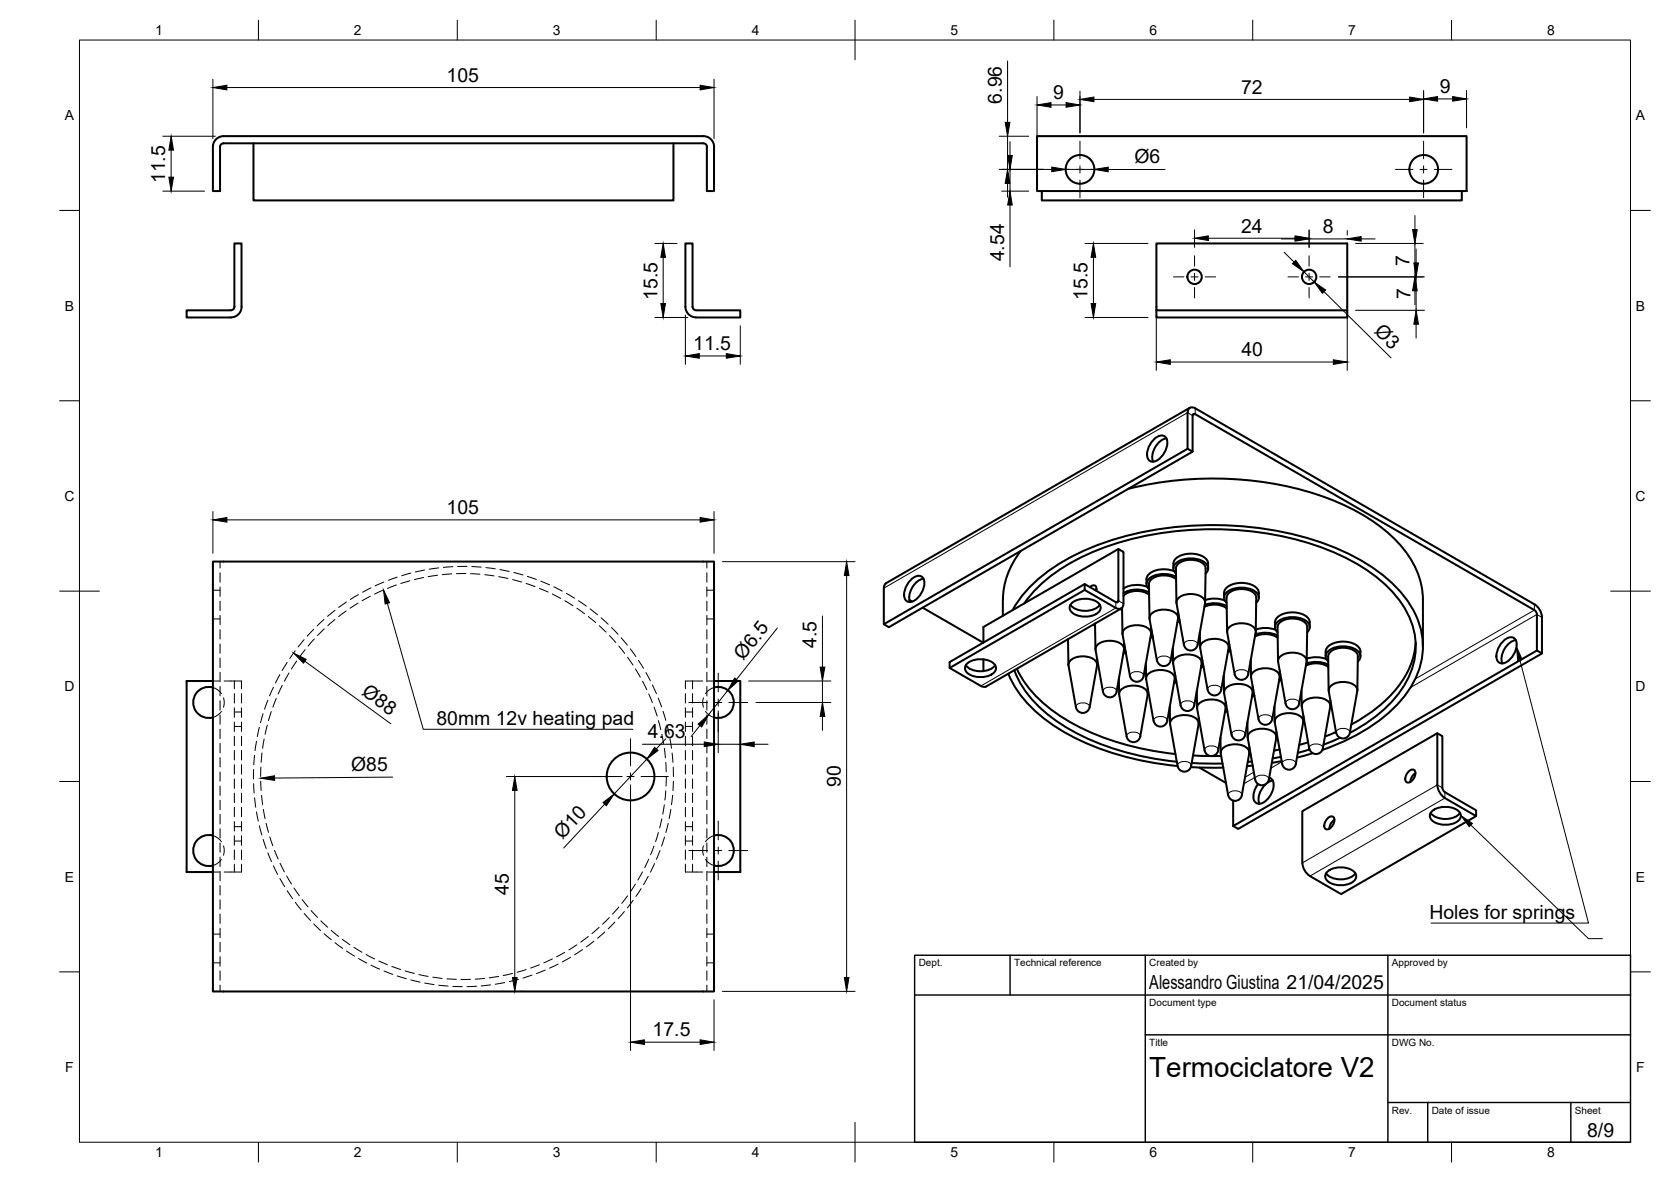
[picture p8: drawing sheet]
<svg xmlns="http://www.w3.org/2000/svg" width="420mm" height="297mm" viewBox="0 0 420 297" stroke-linecap="round" stroke-linejoin="round" font-family="sans-serif">
<!-- layer: Visible -->
<g fill="none" stroke="#000" stroke-width=".51">
<path d="M56.2 34.2h120.6M56.2 36h120.6M56.2 34.2a2.7 2.7 0 0 0-2.7 2.7v11.1h1.8v-11.1a.9 .9 0 0 1 .9-.9M63.7 36v14.4h105.6v-14.4M176.9 34.2a2.7 2.7 0 0 1 2.7 2.7l-.1 11.1h-1.8v-11.1M176.9 36a.9 .9 0 0 1 .9 .9M260.8 34.2h108v13.8h-108zM262 48v2.4h105.6v-2.4M58.9 77.1v-15.9h1.8v15.9a2.7 2.7 0 0 1-2.7 2.7h-11.1v-1.8h11.1M58.9 77.1a.9 .9 0 0 1-.9 .9M175 78h11.1v1.8h-11.1M175 78a.9 .9 0 0 1-.9-.9v-15.9h-1.8v15.9a2.7 2.7 0 0 0 2.7 2.7"/>
<path d="M290.8 78v1.8h48v-1.8h-48v-16.8h48v16.8M290 110.6a2.29 2.29 0 0 1 3-.9 3.9 3.9 0 0 1-.6 4.7 3.1 3.1 0 0 1-3 1.6 2.29 2.29 0 0 1-.8-3.1l.6-1.2zM293.3 110.2a4.9 4.9 0 0 0-3.4 5.8M298.6 103.7v9.1l1.3 .7M298.6 112.8l-76.4 44.1M298.6 103.7a1.16 1.16 0 0 1 .6-1.2 1.16 1.16 0 0 1 1.3 .1l85.3 49.3M299.2 102.5l-76.4 44.1-.4 .4-.2 .8v9.1l1.3 .7 76.4-44.1v-9.1M299.9 104.4l.2-.4 .4 .1 85.3 49.2M256.6 138.5a20.2 20.2 0 0 0-4.4 12.2M281.2 138l-33.9 19.6v3.9M283.7 122.8a86.5 86.5 0 0 1 52.5 3.3 40.6 40.6 0 0 1 18.1 13.7 19.8 19.8 0 0 1 3.5 10.9v11.8M53.5 141.1h126v108.1h-126z"/>
<path d="M228.6 150.8l.8 .4M228.9 145.9a2.29 2.29 0 0 1 3-.9 3.9 3.9 0 0 1-.6 4.6 3.1 3.1 0 0 1-3 1.6 2.29 2.29 0 0 1-.8-3l.6-1.2zM232 152.7l15.2 8.8M232.2 145.4a4.9 4.9 0 0 0-3.4 5.9M252.2 150.8v3.9M254.6 153.3a35.1 35.1 0 0 1 15.2-13.6 81.5 81.5 0 0 1 44.9-7.2 68.4 68.4 0 0 1 30.8 10.4 27.4 27.4 0 0 1 11.7 15.2 19.4 19.4 0 0 1-4.4 17.3 45.1 45.1 0 0 1-20.3 13.1M257.6 151.6a41 41 0 0 1 19.9-14 83.1 83.1 0 0 1 57.5 1 39.4 39.4 0 0 1 17.6 13.2 18.4 18.4 0 0 1-1.2 22.9 36.6 36.6 0 0 1-12 9.5l1.9-10.5a2.17 2.17 0 0 0-2.3-2.2 4.6 4.6 0 0 0-4.8 1.4l-.1 .8 1.9 10.5M269.2 152a5.2 5.2 0 0 0 7.3 0M269.5 151.5a5.4 5.4 0 0 1 7 .5 1.89 1.89 0 0 1-1.5 2.6 5.4 5.4 0 0 1-5.8-1.2 1.47 1.47 0 0 1 .3-1.9zM272.7 146.8l-33.9 19.6v1.5l7.8 4.5 1.1 .2 34.2-19.7M272.7 148.3l-33.9 19.6M274.1 147.5a.92 .92 0 0 1 1.2-.3 .92 .92 0 0 1 .4 1.3"/>
<path d="M274.9 157l.4 .3M275.3 156.7l.1 6.4M275.3 156.7h.1M275.7 148l-.4 .3M281.2 150.9v-12.9l1.3 .7v13a1.16 1.16 0 0 1-.6 1.2 1.16 1.16 0 0 1-1.3-.1M281.2 150.9l-.2 .5-.4-.1-7.9-4.5v1.5l7.9 4.5M281.7 153.1l.4 .3M282.1 152.8h.1M282.1 152.8l.1 6.4M288.5 147.5a6.8 6.8 0 0 0-6 .4M288.9 148.9a6.8 6.8 0 0 0-6.4 .2M288.9 149.5a5.4 5.4 0 0 0-6.4 .2"/>
<path d="M289.5 157.8l-.1 1.4M289.6 158.6h-.1M289.8 159.7l-.4 .2M295.3 143.6a6.3 6.3 0 0 0-6.7 1.1l-.3 .9v1.2M295.7 142.9l.1 8.5M295.7 142.8a2.93 2.93 0 0 1 3.1-2.1 4.2 4.2 0 0 1 4.3 1.8v.3M295.7 144.1a1.85 1.85 0 0 1-.6-1.8 1.85 1.85 0 0 1 1.5-1.4 6.4 6.4 0 0 1 6.7 .8 1.63 1.63 0 0 1-.2 2.4M295.7 145a6.4 6.4 0 0 0-6.9 .6 1.63 1.63 0 0 0 .1 2.5M295.7 145.5a5.4 5.4 0 0 0-6.5 .4l-.3 .9 .1 8.5M296.2 150.4a5.1 5.1 0 0 1 6.5 0l.3 1.2-1.9 10.4a1.75 1.75 0 0 1-1.7 1.5 1.75 1.75 0 0 1-1.7-1.4l-1.9-10.5zM296.2 155.5a2.63 2.63 0 0 0-2.9-2.3 4.2 4.2 0 0 0-4.1 1.5l-.2 .8 1.9 10.5a1.76 1.76 0 0 0 1.7 1.4 1.76 1.76 0 0 0 1.8-1.4l1.8-10.5M296.2 153.9v1.4"/>
<path d="M296.4 154.7h-.2M296.6 155.8l-.5 .1M296.7 156.2l-.7 .2M301.7 158.9l.1 3.8M302.8 152.5a5.7 5.7 0 0 1 5.7 .4M302.9 152a7 7 0 0 1 5.6 .3M303 150.8l1.4-.3 1.5-.1 2.1 .5M303.1 142.9l-.1 8.5M303.8 141.7v1.1M303.8 141.6a2.96 2.96 0 0 0-2.7-2.3 5.9 5.9 0 0 0-5.7 1.4l-.4 .9v1.2M307.8 150.2a2.83 2.83 0 0 1 2.7-3.5 5.9 5.9 0 0 1 5.7 1.3l.3 1v1.2M308.4 150.2l.1 8.5"/>
<path d="M308.4 150.2a2.93 2.93 0 0 1 3.1-2.1 4.2 4.2 0 0 1 4.3 1.7l.1 .4M308.4 151.5a1.85 1.85 0 0 1-.5-1.9 1.85 1.85 0 0 1 1.4-1.3 6.4 6.4 0 0 1 6.8 .8 1.63 1.63 0 0 1-.2 2.4M315.5 160a5.7 5.7 0 0 1 5.8 .3M315.6 159.5a7 7 0 0 1 5.7 .2M315.7 158.2l2.2-.4 1.5 .1 1.4 .4M315.9 150.2l-.2 8.5M320.6 157.6a2.83 2.83 0 0 1 2.7-3.5 5.9 5.9 0 0 1 5.7 1.3l.3 1v1.2M321.2 158.9a1.85 1.85 0 0 1-.5-1.9 1.85 1.85 0 0 1 1.4-1.3 6.4 6.4 0 0 1 6.8 .8 1.63 1.63 0 0 1-.2 2.4M385.8 151.8l1.2 1.2 .7 1.6v9.6l-1.3-.7v-9.1M385.8 153.3l.5 .5 .2 .6M53.5 171.1h-6.6v48h6.6M53.5 172.8a3.9 3.9 0 0 0-4.9 3.7 3.9 3.9 0 0 0 4.9 3.8"/>
<path d="M179.5 171.1h6.6v48h-6.6M179.6 172.8a3.9 3.9 0 0 1 4.9 3.7 3.9 3.9 0 0 1-4.9 3.8M242.8 167.2a5.2 5.2 0 0 0 7.4 0M243.2 166.7a5.4 5.4 0 0 1 7 .5 1.89 1.89 0 0 1-1.5 2.6 5.4 5.4 0 0 1-5.9-1.2 1.47 1.47 0 0 1 .4-1.9zM247.3 165.7v3M253.5 169.3a30.8 30.8 0 0 0 13.3 14.2 70.7 70.7 0 0 0 29.3 9M255 168.4a28.8 28.8 0 0 0 12.5 14 67.4 67.4 0 0 0 28.4 9M255.7 168.1a31.7 31.7 0 0 0 14.6 14 69.4 69.4 0 0 0 25.3 7.4M268.5 160.6l.1 6.5M268.7 167.2a2.63 2.63 0 0 1 2.9-2.2 4.2 4.2 0 0 1 4.1 1.5l.1 .7M268.7 167.2l1.8 10.5a1.75 1.75 0 0 0 1.8 1.5 1.75 1.75 0 0 0 1.7-1.5M275.8 167.2l-1.8 10.5"/>
<path d="M275.9 165.7v1.4M280.8 173.8a1.75 1.75 0 0 1-1.8 1.4 1.75 1.75 0 0 1-1.7-1.4l-1.8-10.5a2.63 2.63 0 0 1 2.9-2.2 4.2 4.2 0 0 1 4.1 1.4l.1 .8-1.8 10.5M281.3 170.7l.1 3.7M281.4 174.6a2.63 2.63 0 0 1 2.9-2.3 4.2 4.2 0 0 1 4.2 1.5l.1 .8M281.4 174.6l1.9 10.5a1.75 1.75 0 0 0 1.7 1.4 1.75 1.75 0 0 0 1.7-1.4l1.9-10.5M282.7 161.7l-.1 1.4M282.8 162.5l-.1 .1M283 163.6l-.4 .2M283.1 164l-.6 .3M287.6 169.9a1.75 1.75 0 0 1-1.8 1.4 1.75 1.75 0 0 1-1.7-1.4l-1.8-10.5a2.63 2.63 0 0 1 2.9-2.3 4.2 4.2 0 0 1 4.1 1.5l.1 .8-1.9 10.5M288.1 166.7l.1 3.8M288.6 173v1.4"/>
<path d="M289.9 160.1l-.6 .3M294.1 177.6l.1 4.2M294.9 162.8l.1 3.8M295.4 169.1v1.4M295.5 169.9l-.1 .1M295.7 171l-.4 .2M295.8 171.4l-.6 .3M296.8 177.2l-1.8-10.5a2.63 2.63 0 0 1 2.9-2.2 4.2 4.2 0 0 1 4.1 1.5l.2 .7-1.9 10.5M296.8 177.2a1.75 1.75 0 0 0 1.8 1.5 1.75 1.75 0 0 0 1.7-1.5M300.9 173.7l.1 4.2M301.8 162.8a2.63 2.63 0 0 1 2.9-2.2 4.2 4.2 0 0 1 4.1 1.5l.2 .7M301.8 162.8l1.8 10.5a1.75 1.75 0 0 0 1.8 1.5 1.75 1.75 0 0 0 1.7-1.5l1.8-10.5"/>
<path d="M302.2 165.2v1.4M302.3 166l-.1 .1M302.5 167.1l-.4 .2M302.6 167.5l-.6 .3M307.7 169.7l.1 4.3M307.8 174.2l1.9 10.4a1.75 1.75 0 0 0 1.7 1.5 1.75 1.75 0 0 0 1.7-1.5l1.9-10.4M307.8 174.2a2.63 2.63 0 0 1 2.9-2.3 4.2 4.2 0 0 1 4.2 1.5l.1 .8M308.2 178.1a2.63 2.63 0 0 0-2.9-2.3 4.2 4.2 0 0 0-4.2 1.5l-.1 .8 1.9 10.5a1.75 1.75 0 0 0 1.7 1.4 1.75 1.75 0 0 0 1.7-1.4l1.9-10.5M308.2 176.5v1.4M308.4 177.3h-.2M308.6 178.4l-.5 .1M308.6 178.7l-.6 .3"/>
<path d="M309 161.3l-.1 1.4M309.1 162.1h-.1M309.3 163.2l-.4 .2M309.4 163.6l-.6 .3M310.4 169.4a1.74 1.74 0 0 0 1.7 1.4 1.74 1.74 0 0 0 1.8-1.4l1.8-10.5a2.63 2.63 0 0 0-2.9-2.2 4.2 4.2 0 0 0-4.1 1.4l-.1 .8 1.8 10.5M314.5 165.8l.1 4.2M314.9 169.1a5.1 5.1 0 0 1 6.5 0l.4 1.1-1.9 10.5a1.75 1.75 0 0 1-1.7 1.4 1.75 1.75 0 0 1-1.8-1.4l-1.8-10.5zM315 172.6v1.4M315.1 173.3l-.1 .1M315.3 174.4l-.4 .2M315.4 174.8l-.6 .3M320.4 177.6l.1 3.7"/>
<path d="M321.4 166.1l-.2-8.5a2.93 2.93 0 0 1 3.1-2.1 4.2 4.2 0 0 1 4.3 1.7l-.1 8.9M321.4 166.3a2.63 2.63 0 0 1 2.9-2.3 4.2 4.2 0 0 1 4.1 1.5l.2 .8M321.4 166.3l1.8 10.5a1.75 1.75 0 0 0 1.8 1.4 1.75 1.75 0 0 0 1.7-1.4l1.8-10.5M321.8 168.7v1.3M321.9 169.4l-.1 .1M322.1 170.5l-.4 .2M322.2 170.9l-.6 .3M327.2 173.7l.1 3.7M327.7 179.9v1.4M328.4 167.3a5.7 5.7 0 0 1 5.6 .3M328.5 166.8a7 7 0 0 1 5.5 .3M328.6 165.5l2.1-.3 1.5 .1 1.3 .3"/>
<path d="M333.3 163.8v1.1M333.3 163.7a2.96 2.96 0 0 1 2.7-2.3 5.9 5.9 0 0 1 5.7 1.4l.4 .9M334 166.2a1.85 1.85 0 0 1-.6-1.8 1.85 1.85 0 0 1 1.5-1.4 6.4 6.4 0 0 1 6.7 .8 1.63 1.63 0 0 1-.2 2.4M334.5 176v1.4M341.4 165l-.1 8.5M341.4 164.9a2.93 2.93 0 0 0-3.1-2.1 4.2 4.2 0 0 0-4.3 1.8l.1 8.9M342.1 163.8v1.1M356 161.5a22.4 22.4 0 0 1-8.6 15.4l-4.3 3.2-3.3 2M377.8 161.3a2.29 2.29 0 0 1 3-.9 3.9 3.9 0 0 1-.6 4.6 3.1 3.1 0 0 1-3 1.6 2.29 2.29 0 0 1-.7-3l.5-1.2zM381.1 160.9a4.9 4.9 0 0 0-3.3 5.8M386.4 163.5l-76.3 44.1v-6.4M387.7 164.2l-76.4 44.1-1.2-.7"/>
<path d="M290.1 181.1a1.74 1.74 0 0 0 1.7 1.5 1.74 1.74 0 0 0 1.7-1.4l1.9-10.5a2.63 2.63 0 0 0-2.9-2.3 4.2 4.2 0 0 0-4.2 1.5l-.1 .8 1.8 10.5M299.4 192.8l8.2 .1M299.7 191.7l7.7 .2M300 189.9l4.4 .1M301.4 182l-1.9 10.5a1.75 1.75 0 0 1-1.7 1.4 1.75 1.75 0 0 1-1.7-1.4M301.4 182a2.63 2.63 0 0 0-2.9-2.3 4.2 4.2 0 0 0-4.2 1.5l-.1 .8 1.9 10.5M301.4 180.4v1.4M301.6 192.9l6.7 3.9M306.9 185.4v3.8M307.1 190h-2.4M308.8 199.8l-1.8-10.5a2.63 2.63 0 0 1 2.9-2.2 4.2 4.2 0 0 1 4.1 1.5l.1 .7-1.8 10.5M308.8 199.8a1.75 1.75 0 0 0 1.7 1.5 1.75 1.75 0 0 0 1.8-1.5"/>
<path d="M313.6 181.5l.1 3.7M314.2 187.8l-.1 1.4M314.5 189.5h-.4M314.8 191.4l-1.1 .1M315 192.4l-1.4 .1M315.6 195.9l-1.9-10.5a2.63 2.63 0 0 1 3-2.2 4.2 4.2 0 0 1 4.1 1.4l.1 .8-1.9 10.5M315.6 195.9a1.75 1.75 0 0 0 1.7 1.4 1.75 1.75 0 0 0 1.7-1.4M318.2 197.1a5 5 0 0 0-1.5 4.9M319.1 195.4a2 2 0 0 1 1 2.8 5 5 0 0 1-3.5 3.8 1.63 1.63 0 0 1-1.4-2.1l.4-1.7 .7-1.2M320 196.2l-1.3 .5M320.5 181.5a2.63 2.63 0 0 1 3-2.3 4.2 4.2 0 0 1 4.1 1.5l.1 .8M320.5 181.5l1.9 10.5a1.75 1.75 0 0 0 1.7 1.4 1.75 1.75 0 0 0 1.7-1.4l1.9-10.5"/>
<path d="M320.9 183.8v1.4M321.8 188.4l-1.5 .2M322.1 190.2l-2.1 .4M322.3 191.3l-2.5 .4M328.9 186.6l-2.2 .6M329.3 188.4l-3 .8M330.1 189.3l-4 1.1M332.6 188.1a1.75 1.75 0 0 1-1.7 1.4 1.75 1.75 0 0 1-1.7-1.4l-1.9-10.5a2.63 2.63 0 0 1 2.9-2.3 4.2 4.2 0 0 1 4.2 1.5l.1 .8-1.9 10.5M335.9 184l-2.7 1.1M336 184.1a1.75 1.75 0 0 0 1.7 1.5 1.75 1.75 0 0 0 1.7-1.5M336.9 185.4l-4.1 1.7M354.3 193.8a.91 .91 0 0 1 1.2-.3 .91 .91 0 0 1 .4 1.2l-.6 1.2a.98 .98 0 0 1-1.1 .8 .98 .98 0 0 1-.9-.9l.2-.9z"/>
<path d="M355.9 194.3l-.9 .9-.4 1.3M361.4 184.3l-34 19.6v13M362.7 198v-13l-1.3-.7 .1 13.5 .6 1.6 1.2 1.2M362.7 198l.2 .6 .4 .5 7.9 4.5v1.5l-7.9-4.5M53.5 210a3.9 3.9 0 0 0-4.9 3.7 3.9 3.9 0 0 0 4.9 3.8M179.6 210a3.9 3.9 0 0 1 4.9 3.7 3.9 3.9 0 0 1-4.9 3.8M333.4 219.5a5.2 5.2 0 0 0 7.4 0M333.8 219a5.4 5.4 0 0 1 7 .5 1.89 1.89 0 0 1-1.5 2.6 5.4 5.4 0 0 1-5.9-1.2 1.47 1.47 0 0 1 .4-1.9zM333.9 205.6a.91 .91 0 0 1 1.3-.4 .91 .91 0 0 1 .3 1.3l-.6 1.2a.98 .98 0 0 1-1 .7 .98 .98 0 0 1-.9-.9l.1-.8zM335.5 206.1l-.9 .9-.4 1.3M359.7 204.3a5.2 5.2 0 0 0 7.4 0M360.1 203.8a5.4 5.4 0 0 1 7 .5 1.89 1.89 0 0 1-1.5 2.6 5.4 5.4 0 0 1-5.9-1.2 1.47 1.47 0 0 1 .4-1.9z"/>
<path d="M371.2 205.1l-34 19.6-8.3-4.9-1-1.3-.4-1.7"/>
<circle cx="271.6" cy="42.6" r="3.6"/>
<circle cx="358" cy="42.6" r="3.6"/>
<circle cx="300.4" cy="69.6" r="1.81"/>
<circle cx="329.2" cy="69.6" r="1.81"/>
<circle cx="158.5" cy="195.1" r="6"/>
</g>
<!-- layer: Hidden -->
<g fill="none" stroke="#000" stroke-width=".25">
<path d="M53.5 155.5h1.8M53.5 148.3h1.8M55.3 141.1v1.6M55.3 143.9v2.4M55.3 147.5v2.4M55.3 151.1v2.4M55.3 154.7v2.3M55.3 158.2v2.4M78.9 158.1l-1.6 1.8M81.5 155.7l-1.8 1.6M81.5 158l-1.7 1.7M84.2 153.4l-1.8 1.5"/>
<path d="M84.2 155.7l-1.8 1.5M87 153.5l-1.9 1.4M87.1 151.3l-1.9 1.4M90 151.6l-2 1.3M90.1 149.4l-2 1.3M93.1 149.8l-2.1 1.2M93.3 147.7l-2.1 1.1M96.3 148.3l-2.1 1M96.5 146.3l-2.2 .9M99.7 147l-2.3 .9M99.9 145l-2.3 .8M103.1 146l-2.3 .6"/>
<path d="M103.3 144l-2.3 .7M106.5 145.1l-2.3 .6M106.8 143.2l-2.4 .5M110 144.6l-2.3 .3M110.3 142.7l-2.4 .3M113.6 144.2l-2.4 .2M113.9 142.4l-2.4 .2M117.1 144.1l-2.3 .1M117.4 142.3l-2.4 .1M118.3 144.2l2.4 .1M118.6 142.4l2.4 .1M121.9 144.4l2.3 .3"/>
<path d="M122.2 142.6l2.3 .3M125.4 144.9l2.3 .5M125.7 143.1l2.3 .5M128.9 145.7l2.3 .6M129.2 143.9l2.3 .6M132.3 146.6l2.2 .8M132.6 144.9l2.3 .7M135.6 147.9l2.2 .9M136 146l2.2 1M138.9 149.3l2.1 1.1M139.3 147.5l2.1 1M142 151l2.1 1.2"/>
<path d="M142.4 149.1l2.1 1.2M145.1 152.9l1.9 1.3M145.5 151l1.9 1.3M147.9 154.9l1.9 1.5M148.4 153l1.8 1.5M150.7 157.2l1.7 1.7M151.2 155.3l1.7 1.6M153.2 159.7l1.6 1.8M153.8 157.7l1.6 1.7M177.7 141.1v1.6M177.7 143.9v2.4M177.7 147.5v2.4"/>
<path d="M177.7 151.1v2.4M177.7 154.7v2.3M177.7 158.2v2.4M177.7 155.5h1.8M177.7 148.3h1.8M53.5 172.8l1 .4 1.2 1.1M53.5 171.1h1.7M55.3 161.8v2.4M55.3 165.4v2.4M55.3 168.9v2.4M55.3 172.5v2.4M55.3 176.1v2.4"/>
<path d="M55.3 179.7v2.3M55.7 178.8l-1.2 1-1 .5M56.2 175.4l.2 1.1-.2 1.2M56.4 171.1h2.5M58.9 171.1h1.8v2M58.9 171.1v2M58.9 174.3v2.4M58.9 177.9v2.4M58.9 178.9h1.8M60.7 174.3v2.4M60.7 177.9v2.4M66.1 179.4l-.6 2.2"/>
<path d="M67.3 176l-.8 2.2M68.2 178.8l-.7 2.3M68.7 172.7l-.9 2.2M69.5 175.5l-.9 2.2M70.4 169.5l-1.1 2.1M71 172.2l-1 2.2M72.2 166.5l-1.2 2M72.7 169.1l-1.2 2.1M74.2 163.5l-1.3 2M74.6 166.1l-1.3 2M76.5 160.7l-1.5 1.9M76.7 163.3l-1.4 1.9"/>
<path d="M79 160.6l-1.5 1.8M155.6 162.4l1.5 1.8M156.2 160.3l1.5 1.8M157.8 165.2l1.4 1.9M158.5 163.1l1.4 1.9M159.8 168.1l1.2 2.1M160.5 166l1.3 2M161.6 171.2l1 2.1M162.4 169l1.1 2.1M163.1 174.4l.9 2.2M164.1 172.2l1 2.1M164.5 177.7l.7 2.2"/>
<path d="M165.5 175.4l.8 2.2M166.7 178.8l.7 2.2M172.3 178.9h1.8M172.3 174.3v2.4M172.3 177.9v2.4M174.1 171.1h2.6M174.1 171.1h-1.8v2M174.1 171.1v2M174.1 174.3v2.4M174.1 177.9v2.4M176.9 175.4l-.2 1.1 .2 1.2M177.4 178.8l1.1 1 1 .5"/>
<path d="M177.7 161.8v2.4M177.7 165.4v2.4M177.7 168.9v2.4M177.7 172.5v2.4M177.7 176.1v2.4M177.7 179.7v2.3M177.9 171.1h1.6M179.5 172.8l-1 .4-1.1 1.1M55.3 183.2v2.4M55.3 186.8v2.4M55.3 190.4v2.4M55.3 194v2.3"/>
<path d="M55.3 197.5v2.4M58.9 181.4v2.4M58.9 185v2.4M58.9 188.6v2.4M58.9 192.2v2.3M58.9 195.7v2.4M58.9 199.3v2.4M58.9 182.5h1.8M60.7 181.4v2.4M60.7 185v2.4M60.7 188.6v2.4M60.7 192.2v2.3"/>
<path d="M60.7 195.7v2.4M60.7 199.3v2.4M63.8 193.4l-.1 2.4M63.8 196.9l.1 2.4M64 189.8l-.2 2.4M64.5 186.3l-.4 2.3M65.2 182.8l-.5 2.3M65.6 196.3l.1 2.4M65.6 192.8l-.1 2.3M65.8 199.9l.2 2.3M65.9 189.2l-.2 2.4M66.4 185.7l-.4 2.4"/>
<path d="M67.2 182.2l-.5 2.3M165.5 181.1l.7 2.3M166.4 184.5l.5 2.4M167 188.1l.3 2.3M167.4 191.6l.1 2.4M167.4 198.7l-.2 2.4M167.5 195.2v2.3M167.7 182.2l.6 2.3M168.5 185.7l.3 2.3M169 189.2l.2 2.4M169.1 199.9l-.3 2.3M169.3 192.8v2.3"/>
<path d="M169.3 196.3l-.1 2.4M172.3 182.5h1.8M172.3 181.4v2.4M172.3 185v2.4M172.3 188.6v2.4M172.3 192.2v2.3M172.3 195.7v2.4M172.3 199.3v2.4M174.1 181.4v2.4M174.1 185v2.4M174.1 188.6v2.4M174.1 192.2v2.3"/>
<path d="M174.1 195.7v2.4M174.1 199.3v2.4M177.7 183.2v2.4M177.7 186.8v2.4M177.7 190.4v2.4M177.7 194v2.3M177.7 197.5v2.4M53.5 210l1 .4 1.2 1.1M53.5 219.1h1.7M55.3 201.1v2.4M55.3 204.7v2.4M55.3 208.2v2.4"/>
<path d="M55.3 211.8v2.4M55.3 215.4v2.4M55.3 219v2.3M55.7 216l-1.2 1.1-1 .4M56.2 212.6l.2 1.1-.2 1.2M58.9 202.9v2.4M58.9 206.5v2.3M58.9 210v2.4M58.9 213.6v2.4M58.9 217.2v1.9M58.9 211.4h1.8M58.9 207.7h1.8"/>
<path d="M60.7 217.2v1.9h-4.3M60.7 202.9v2.4M60.7 206.5v2.3M60.7 210v2.4M60.7 213.6v2.4M64 200.5l.3 2.3M64.5 204l.4 2.4M65.2 207.5l.6 2.3M66.2 211l.7 2.2M66.2 203.4l.5 2.3M66.9 206.9l.6 2.3M67.4 214.3l.9 2.2"/>
<path d="M67.8 210.3l.8 2.3M68.7 217.6l1.1 2.1M69 213.7l.9 2.2M70.4 216.9l1.1 2.2M161.5 219.1l-1.1 2.1M163.1 215.9l-1 2.1M164.4 212.6l-.8 2.2M164.6 217l-1 2.2M165.5 209.2l-.7 2.3M165.9 213.7l-.8 2.2M166.4 205.8l-.5 2.3M167 202.3l-.4 2.3"/>
<path d="M167.1 210.4l-.8 2.2M168 206.9l-.6 2.3M168.7 203.4l-.4 2.3M172.3 217.2v1.9h4.4M172.3 211.4h1.8M172.3 207.7h1.8M172.3 202.9v2.4M172.3 206.5v2.3M172.3 210v2.4M172.3 213.6v2.4M174.1 202.9v2.4M174.1 206.5v2.3"/>
<path d="M174.1 210v2.4M174.1 213.6v2.4M174.1 217.2v1.9M176.9 212.6l-.2 1.1 .2 1.2M177.4 216l1.1 1.1 1 .4M177.7 201.1v2.4M177.7 204.7v2.4M177.7 208.2v2.4M177.7 211.8v2.4M177.7 215.4v2.4M177.7 219v2.3M177.9 219.1h1.6"/>
<path d="M179.5 210l-1 .4-1.1 1.1M53.5 234.7h1.8M55.3 222.5v2.4M55.3 226.1v2.4M55.3 229.7v2.4M55.3 233.3v2.3M55.3 236.8v2.4M70.4 220.8l1.2 2M72.1 220.1l1.2 2.1M72.2 223.8l1.4 2M73.9 223.1l1.4 2M74.3 226.8l1.4 1.8"/>
<path d="M76 226.1l1.4 1.8M76.5 229.6l1.6 1.7M78.2 228.8l1.6 1.8M78.9 232.2l1.7 1.6M80.7 231.4l1.7 1.6M81.5 234.6l1.8 1.6M83.3 233.8l1.8 1.5M84.2 236.9l1.9 1.4M86.1 236.1l1.9 1.3M87.1 239l2 1.3M89 238.1l2 1.2M92.1 239.9l2.1 1.1"/>
<path d="M142 239.3l-2.1 1.2M145 237.4l-2 1.3M146.5 238.6l-2 1.4M147.9 235.3l-1.9 1.5M149.3 236.5l-1.9 1.5M150.6 233.1l-1.8 1.5M152.1 234.2l-1.8 1.6M153.2 230.6l-1.7 1.6M154.6 231.7l-1.7 1.7M155.6 227.9l-1.6 1.8M157 229.1l-1.6 1.8M157.8 225.1l-1.5 1.9"/>
<path d="M159.2 226.3l-1.4 1.9M159.8 222.2l-1.3 2M161.2 223.3l-1.3 2M163 220.2l-1.2 2.1M177.7 222.5v2.4M177.7 226.1v2.4M177.7 229.7v2.4M177.7 233.3v2.3M177.7 236.8v2.4M177.7 234.7h1.8M53.5 242h1.8M55.3 240.4v2.4"/>
<path d="M55.3 244v2.3M55.3 247.6v1.6M90.1 240.9l2.1 1.1M93.3 242.6l2.2 1M95.2 241.5l2.2 .9M96.5 244l2.3 .9M98.5 242.9l2.3 .8M99.9 245.3l2.3 .7M101.9 244l2.3 .6M103.3 246.3l2.3 .5M105.3 244.9l2.4 .5M106.8 247l2.3 .4"/>
<path d="M108.8 245.6l2.4 .3M110.3 247.6l2.4 .2M112.4 246l2.3 .1M113.9 247.9l2.3 .1M118.3 246.1h-2.4M119.8 247.8l-2.4 .2M121.9 245.9l-2.4 .2M123.4 247.5l-2.4 .3M125.4 245.4l-2.4 .3M126.9 246.9l-2.4 .4M128.9 244.6l-2.4 .6M130.4 246.1l-2.3 .6"/>
<path d="M132.3 243.7l-2.3 .6M133.8 245.1l-2.3 .7M135.6 242.5l-2.2 .8M137.1 243.8l-2.2 .9M138.9 241l-2.2 1M140.3 242.3l-2.1 1M143.5 240.6l-2.1 1.1M177.7 240.4v2.4M177.7 244v2.3M177.7 247.6v1.6M177.7 242h1.8"/>
</g>
<!-- layer: Visible Narrow -->
<g fill="none" stroke="#000" stroke-width=".25">
<path d="M300.5 102.6v1.5l-.6 .3-1.3-.7-76.4 44.1M282.5 151.7l-1.3-.8-.6 .4v1.5l-34 19.6M385.8 151.9v1.4l-29.9 17.3M387.7 155.2l-1.3-.8-31.7 18.4M270.5 177.7a1.83 1.83 0 0 1 2.7-.9 .97 .97 0 0 1 .8 .9M277.3 173.8a1.83 1.83 0 0 1 2.7-1 .97 .97 0 0 1 .8 1M284.1 169.9a1.83 1.83 0 0 1 2.7-1 .97 .97 0 0 1 .8 1M290.9 166a1.83 1.83 0 0 1 2.7-1 .97 .97 0 0 1 .8 1M296.9 177.2a1.83 1.83 0 0 1 2.6-.9 .97 .97 0 0 1 .8 .9M297.7 162a1.83 1.83 0 0 1 2.6-.9 .97 .97 0 0 1 .8 .9M303.6 173.3a1.83 1.83 0 0 1 2.7-.9 .97 .97 0 0 1 .8 .9M310.4 169.4a1.83 1.83 0 0 1 2.7-1 .97 .97 0 0 1 .8 1"/>
<path d="M323.2 176.8a1.83 1.83 0 0 1 2.7-1 .97 .97 0 0 1 .8 1M283.3 185.1a1.83 1.83 0 0 1 2.6-1 .97 .97 0 0 1 .8 1M290.1 181.2a1.83 1.83 0 0 1 2.6-1 .97 .97 0 0 1 .8 1M296.1 192.5a1.83 1.83 0 0 1 2.6-1 .97 .97 0 0 1 .8 1M302.9 188.5a1.83 1.83 0 0 1 2.6-.9 .97 .97 0 0 1 .8 .9M308.8 199.8a1.83 1.83 0 0 1 2.7-.9 .97 .97 0 0 1 .8 .9M309.7 184.6a1.83 1.83 0 0 1 2.6-.9 .97 .97 0 0 1 .8 .9M315.3 194l-2.2 1.3M315.5 195.4l-2.7 1.6M315.6 195.9a1.83 1.83 0 0 1 2.6-1 .97 .97 0 0 1 .8 1M316.5 180.7a1.83 1.83 0 0 1 2.6-.9 .97 .97 0 0 1 .8 .9M322.3 191.5l-2.7 1.5"/>
<path d="M322.4 192a1.83 1.83 0 0 1 2.6-1 .97 .97 0 0 1 .8 1M329.2 188.1a1.83 1.83 0 0 1 2.6-1 .97 .97 0 0 1 .8 1M336 184.1a1.83 1.83 0 0 1 2.6-.9 .97 .97 0 0 1 .8 .9M362.7 198l-1.3-.7-34 19.6M363.3 199.1v1.5l-33.9 19.6"/>
</g>
<!-- layer: BORDER -->
<g fill="none" stroke="#000" stroke-width=".25">
<path d="M20 10.1h390v276.9h-390zM65 5.1v5M115 5.1v5M165 5.1v5M215 5.1v10M265 5.1v5M315 5.1v5M365 5.1v5M15 52.9h5M410 52.9h5M15 100.7h5M410 100.7h5"/>
<path d="M15 148.6h10M405 148.6h10M15 196.4h5M410 196.4h5M15 244.2h5M410 244.2h5M65 287v5M115 287v5M165 287v5M215 282.1v9.9M265 287v5M315 287v5"/>
<path d="M365 287v5"/>
</g>
<!-- layer: TITLEBLOCK -->
<path d="M230 240.1h180v46.9h-180zM230 250h180M254 240.1v9.9M288 240.1v46.9M349 240.1v46.9M288 260.1h122M349 277.1h61M359 277.1v9.9M395 277.1v9.9" fill="none" stroke="#000" stroke-width=".36"/>
<!-- layer: FD_Dimensions -->
<g fill="none" stroke="#000" stroke-width=".25">
<path d="M53.5 19.9v14.9M179.5 19.9v14.9M253.3 15.3v15.4M40.9 34.2h13.2M43 37.7v6.8M57 22h119M251.2 34.2h7.5M253.3 34.2v8.4M254 35.6v3.5M260.8 24.3v10.5M264.3 26.4h3.8M271.5 22.9v10.5"/>
<path d="M275.1 25h79.4M357.9 22.7v10.7M361.5 24.9h3.8M368.7 22.7v9.4M40.9 48h10.5M251.2 42.6h13.3M251.9 48h6.8M253.3 46.1v3.5M254 42.6v5.4M254 51.5v15.5M267.9 42.6h7.2M278.7 42.6h14.2"/>
<path d="M300.4 57.8v4.4M303.8 59.9h21.8M329.2 57.8v4.4M338.8 57.9v1.2M355.8 54.2v3.5M164.7 61.2h5.5M164.7 79.8h8.2M166.8 64.7v11.6M172.3 79.2v12.4M272.8 61.2h15.8M272.8 79.8h15.8M274.9 64.7v11.6"/>
<path d="M290.7 79.2v13.9M322.2 60h3.4M322.9 63.4l2.5 2.5M327.9 68.3l2.5 2.6M329.2 60h9.6M332.9 73.3l16.9 16.6M336.5 69.6h21.7M338.8 79.2v13.9M340.8 61.2h17.1M340.8 78h17.4M342.2 60h3.6M355.8 61.2v8.4"/>
<path d="M355.8 73.1v3.5M356.1 62.6v3.5M356.1 69.6v8.4M175.8 89.5h6.8M186.1 81.9v9.7M294.3 91h41M356.1 81.5v3.5M53.5 128.6v10.5M57 130.6h119M179.5 128.6v10.5M181.6 141.1h33.4M195.5 157.8l-10.3 12.9"/>
<path d="M206.8 154.8v12.8M212.9 144.6v101M76.6 166.2l21.7 15.7M180.6 178.7v10.5M183 173.5l-4.8 6.1M188.2 171.1h20.7M190.1 176.5h18.8M206.8 171.1v5.4M98.7 195.3l-29.7 .2M127.3 195.1h29.1M129.4 198.6v47M158.5 197.2v66.8"/>
<path d="M161.5 187h15.6M162.6 190.8l-8.2 8.7M167.4 185.7l-2.4 2.5M176 182.3l-2.2 2.8M180.6 187h5.5M186.1 184.9v.8M189.6 187h3.5M206.8 180.1v3.4M152 202.1l-10.3 11M130.6 249.1h1M179.5 251.2v12.8M181.6 249.1h33.4"/>
<path d="M162 261.9h14"/>
</g>
<g fill="#000" stroke="#000" stroke-width=".25">
<path d="M43 34.2l.6 3.5h-1.1zM53.5 22l3.5-.6v1.2zM176 21.4l3.5 .6-3.5 .6zM252.8 30.7h1.1l-.6 3.5zM253.4 39.1h1.1l-.5 3.5zM260.8 26.4l3.5-.6v1.2zM268.1 25.8l3.4 .6-3.4 .6zM271.5 25l3.6-.6v1.2zM354.5 24.4l3.4 .6-3.4 .6zM357.9 24.9l3.6-.6v1.1zM365.3 24.3l3.4 .6-3.4 .5zM42.5 44.5h1.1l-.6 3.5z"/>
<path d="M253.3 42.6l.6 3.5h-1.1zM254 48l.5 3.5h-1.1zM264.5 42l3.4 .6-3.4 .5zM275.1 42.6l3.6-.6v1.2zM300.4 59.9l3.4-.6v1.1zM325.6 59.3l3.6 .6-3.6 .5zM325.6 59.4l3.6 .6-3.6 .6zM338.8 60l3.4-.6v1.2zM355.2 57.7h1.1l-.5 3.5zM166.8 61.2l.5 3.5h-1.1zM166.2 76.3h1.1l-.5 3.5zM274.9 61.2l.6 3.5h-1.2z"/>
<path d="M274.3 76.3h1.2l-.6 3.5zM325 66.3l.8-.9 2.1 2.9zM330.4 70.9l2.9 2-.8 .8zM355.8 69.6l.5 3.5h-1.1zM355.5 66.1h1.2l-.6 3.5zM172.3 89.5l3.5-.6v1.1zM182.6 88.9l3.5 .6-3.5 .5zM290.7 91l3.6-.6v1.2zM335.3 90.4l3.5 .6-3.5 .6zM356.1 78l.6 3.5h-1.2zM53.5 130.6l3.5-.5v1.1zM176 130.1l3.5 .5-3.5 .6z"/>
<path d="M212.9 141.1l.6 3.5h-1.2zM73.8 164.1l3.2 1.6-.7 1zM184.7 170.4l.9 .7-2.6 2.4zM206.2 167.6h1.2l-.6 3.5zM65.5 195.6l3.5-.6v1.1zM129.4 195.1l.6 3.5h-1.1zM164.6 187.8l.9 .8-2.9 2.2zM175.5 182l2.7-2.4-1.8 3.1zM177.1 186.5l3.5 .5-3.5 .6zM186.1 187l3.5-.5v1.1zM206.8 176.5l.6 3.6h-1.2zM151.6 201.7l2.8-2.2-1.9 3z"/>
<path d="M128.9 245.6h1.1l-.6 3.5zM212.3 245.6h1.2l-.6 3.5zM158.5 261.9l3.5-.6v1.2zM176 261.3l3.5 .6-3.5 .6z"/>
</g>
<!-- layer: Smart Centers -->
<g fill="none" stroke="#000" stroke-width=".25">
<path d="M271.5 35.5v4.4M357.9 35.5v4.4M264.5 42.6h4.4M270.7 42.6h1.8M271.5 41.7v1.8M271.5 45.3v4.4M274.2 42.6h4.5M350.9 42.6h4.4M357.1 42.6h1.7M357.9 41.7v1.8M357.9 45.3v4.4M360.6 42.6h4.5"/>
<path d="M295.1 69.6h2.6M299.5 69.6h1.7M300.4 64.3v2.6M300.4 68.7v1.8M300.4 72.2v2.7M303 69.6h2.6M323.8 69.6h2.7M328.3 69.6h1.8M329.2 64.3v2.6M329.2 68.7v1.8M329.2 72.2v2.7M331.8 69.6h2.7"/>
<path d="M173.2 176.5h4.7M179.7 176.5h1.8M180.6 169.1v4.8M180.6 175.6v1.8M180.6 179.2v4.7M183.3 176.5h4.7M149 195.1h6.9M157.6 195.1h1.8M158.5 185.6v6.9M158.5 194.3v1.7M158.5 197.8v6.8M161.2 195.1h6.8"/>
<path d="M173.2 213.7h4.7M179.7 213.7h1.8M180.6 206.3v4.8M180.6 212.9v1.7M180.6 216.4v4.7M183.3 213.7h4.7"/>
</g>
<!-- layer: Leaders -->
<path d="M96.4 148.3l1.6 3.2-1.2 .3zM381.3 162.5l1.4 3.2-1.1 .3zM367.3 204.9l2.9 2-.8 .9z" fill="#000" stroke="#000" stroke-width=".25"/>
<path d="M97.4 151.6l9 31.7h52.7M382.2 165.9l17.2 66.1h-39.6M369.8 207.3l29.6 28.6h3.5" fill="none" stroke="#000" stroke-width=".25"/>
<text font-size="7" x="289" y="270.6">Termociclatore V2</text>
<g font-size="4.9">
<text x="112.3" y="20.5">105</text>
<text x="312" y="23.6">72</text>
<text x="362" y="23.4">9</text>
<text x="251.9" y="26" transform="rotate(-90 251.9 26)">6.96</text>
<text x="264.8" y="24.9">9</text>
<text x="285.2" y="41">Ø6</text>
<text x="41.6" y="46.1" transform="rotate(-90 41.6 46.1)">11.5</text>
<text x="312.1" y="58.5">24</text>
<text x="332.6" y="58.6">8</text>
<text x="252.5" y="65.7" transform="rotate(-90 252.5 65.7)">4.54</text>
<text x="354.4" y="66.7" transform="rotate(-90 354.4 66.7)">7</text>
<text x="165.3" y="75.4" transform="rotate(-90 165.3 75.4)">15.5</text>
<text x="273.5" y="75.4" transform="rotate(-90 273.5 75.4)">15.5</text>
<text x="354.7" y="75.1" transform="rotate(-90 354.7 75.1)">7</text>
<text x="345.4" y="83.4" transform="rotate(45 345.4 83.4)">Ø3</text>
<text x="174.3" y="88">11.5</text>
<text x="312.1" y="89.5">40</text>
<text x="112.3" y="129.2">105</text>
<text x="186.9" y="166.1" transform="rotate(-52 186.9 166.1)">Ø6.5</text>
<text x="205.3" y="162.8" transform="rotate(-90 205.3 162.8)">4.5</text>
<text x="90.8" y="174.5" transform="rotate(36 90.8 174.5)">Ø88</text>
<text x="109.7" y="182.3">80mm 12v heating pad</text>
<text x="162.9" y="185.6">4.63</text>
<text x="88.3" y="193.8" transform="rotate(-1 88.3 193.8)">Ø85</text>
<text x="211.4" y="197.8" transform="rotate(-90 211.4 197.8)">90</text>
<text x="141.4" y="211.2" transform="rotate(-47 141.4 211.2)">Ø10</text>
<text x="128" y="224.8" transform="rotate(-90 128 224.8)">45</text>
<text x="359.4" y="230.9">Holes for springs</text>
<text x="289" y="248.5">Alessandro Giustina 21/04/2025</text>
<text x="164.1" y="260.4">17.5</text>
<text x="399.1" y="285.7">8/9</text>
</g>
<g font-size="3.5">
<text x="39" y="8.8">1</text>
<text x="89" y="8.8">2</text>
<text x="139" y="8.8">3</text>
<text x="189" y="8.8">4</text>
<text x="239" y="8.8">5</text>
<text x="289" y="8.8">6</text>
<text x="339" y="8.8">7</text>
<text x="389" y="8.8">8</text>
<text x="16.3" y="30.2">A</text>
<text x="411.3" y="30.2">A</text>
<text x="16.3" y="78">B</text>
<text x="411.3" y="78">B</text>
<text x="16.2" y="125.9">C</text>
<text x="411.2" y="125.9">C</text>
<text x="16.2" y="173.7">D</text>
<text x="411.2" y="173.7">D</text>
<text x="16.3" y="221.6">E</text>
<text x="411.3" y="221.6">E</text>
<text x="16.4" y="269.4">F</text>
<text x="411.4" y="269.4">F</text>
<text x="39" y="290.8">1</text>
<text x="89" y="290.8">2</text>
<text x="139" y="290.8">3</text>
<text x="189" y="290.8">4</text>
<text x="239" y="290.8">5</text>
<text x="289" y="290.8">6</text>
<text x="339" y="290.8">7</text>
<text x="389" y="290.8">8</text>
</g>
<g font-size="2.5">
<text x="231" y="242.9">Dept.</text>
<text x="255" y="242.9">Technical reference</text>
<text x="289" y="242.9">Created by</text>
<text x="350" y="242.9">Approved by</text>
<text x="289" y="252.8">Document type</text>
<text x="350" y="252.8">Document status</text>
<text x="289" y="262.9">Title</text>
<text x="350" y="262.9">DWG No.</text>
<text x="350" y="279.9">Rev.</text>
<text x="360" y="279.9">Date of issue</text>
<text x="396" y="279.9">Sheet</text>
</g>
</svg>
